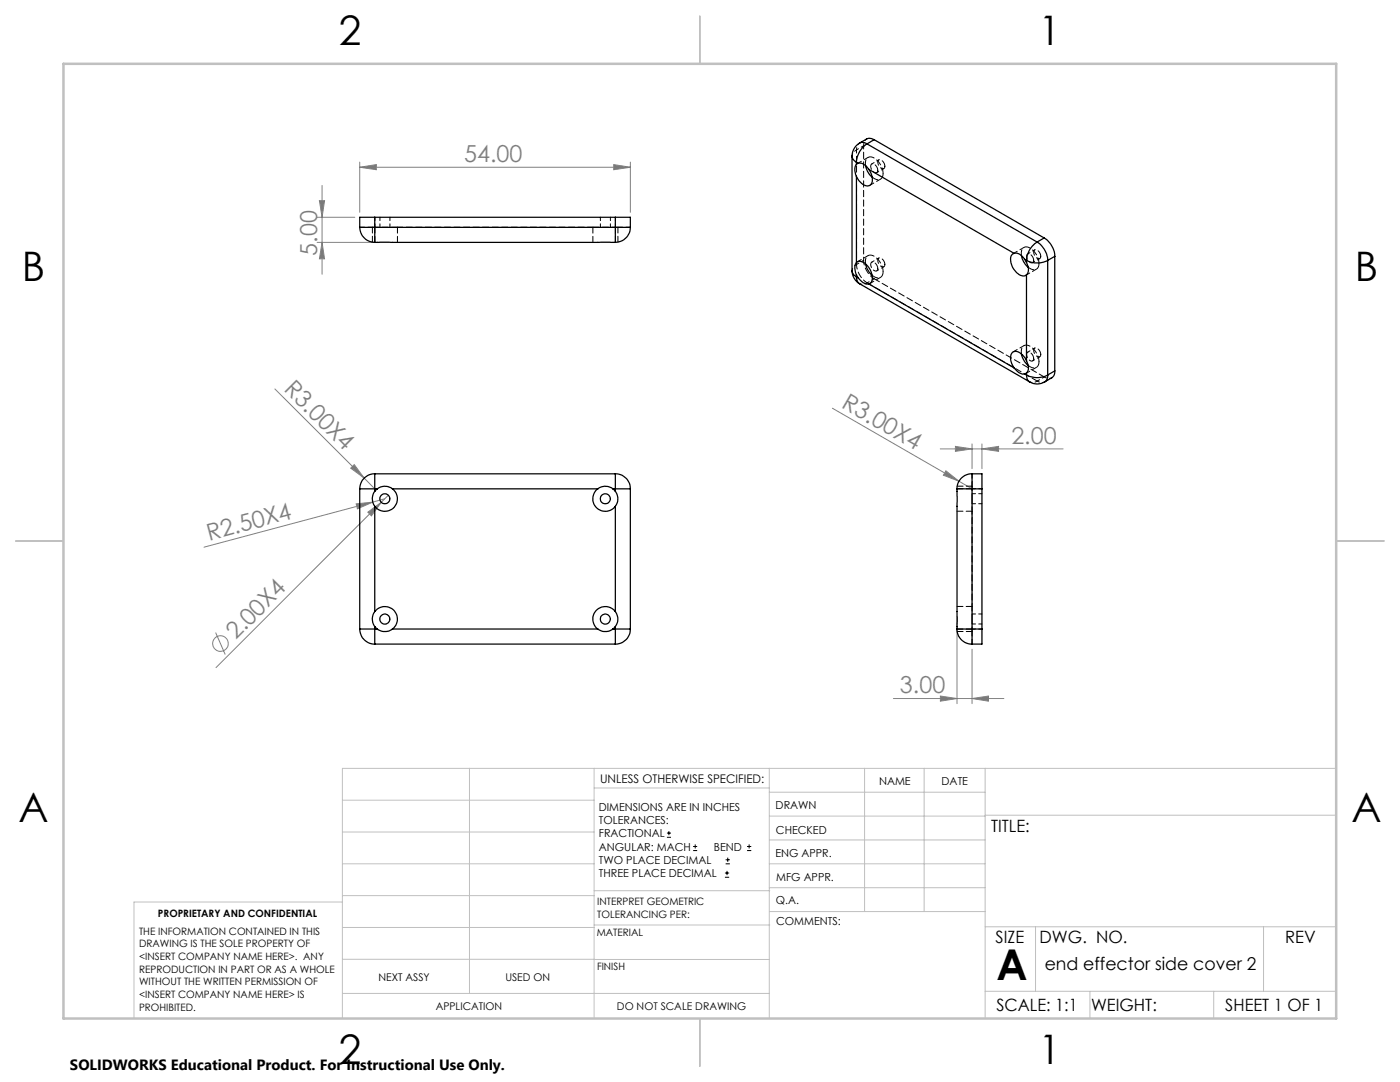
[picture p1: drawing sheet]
<svg xmlns="http://www.w3.org/2000/svg" width="279mm" height="216mm" viewBox="0 0 279 216" stroke-linecap="round" stroke-linejoin="round" font-family="sans-serif">
<g fill="none" stroke="#808080" stroke-width=".2">
<path d="M64.3 37v17.7M71.8 33.4l3.3-.6v1.1zM71.8 32.3v10.1M71.8 33.4h54M122.5 32.8l3.3 .6-3.3 .5zM125.8 32.3v10.1M63.3 43.4h7.5M63.3 48.4h14M63.7 40h1.1l-.5 3.4zM64.3 48.4l.5 3.2h-1.1zM54.9 77.6l17.8 17.8M70 93.4l.7-.7 2 2.7z"/>
<path d="M72.7 95.4l2.1 2.1M76.8 99.5l-2.4 .7M77.5 98.8l-34.4 34.4M166.1 81.5l25.3 14.5M187.6 89.6h24.6M188.8 93.9l2.6 2.1-3.1-1.2zM190.7 89.1l3.3 .5-3.3 .5zM191.4 96l2.6 1.5M194 88.6v4.9M196 89.6l3.3-.5v1zM196 88.6v4.9M71.1 100.5l3.3-.3-3.1 1.3z"/>
<path d="M73.4 102.2l2.7-2-2 2.7zM74.4 100.2l-33.7 9M43 126.2l1.9 4.4M178.3 139.4h22M187.7 138.9l3.3 .5-3.3 .5zM191 123v17.4M194 139.4l3.3-.5v1zM194 129.5v10.9"/>
<circle cx="44" cy="128.4" r="1.55"/>
</g>
<g fill="none" stroke="#000" stroke-width=".2">
<path d="M133.1 167.1h.8M133.1 166.2h.8M133.5 165.8v.9M138.3 169.7h.8M138.3 168.9h.8M138.7 168.5v.8M144.7 175h.8M144.7 174.2h.8M144.8 172.4h.9M144.8 171.6h.9M145.1 173.8v.8M145.2 171.1v.9"/>
<path d="M149.1 169.7h.8M149.1 168.9h.8M149.5 168.5v.8"/>
</g>
<g fill="none" stroke="#c0c0c0" stroke-width=".2">
<path d="M68.3 159.7h50.3M93.7 153.3v44.9M118.6 153.3v49.9M118.6 157.2h34.9M153.5 153.3v49.9M153.5 158.1h43.1M172.5 153.3v28.6M184.4 153.3v28.6M196.6 153.3v49.9M266.7 153.3h-198.4v49.9M68.3 178.7h50.3M68.3 172.4h50.3"/>
<path d="M68.3 166h50.3M68.3 180h-41.6v23.2M118.6 177.7h35M153.5 167.6h43.1M153.5 162.8h43.1M153.5 172.4h43.1M153.5 177.1h43.1M196.6 162.7h70.1M68.3 198.2h85.2M68.3 191.4l85.2 .1M68.3 185.1h50.3M118.6 184.6h35"/>
<path d="M153.6 181.9h43M196.6 197.8h70.1M196.6 184.9h70.1M206.7 184.9v12.9M217.5 197.8v5.4M242.2 197.8v5.4M252.2 184.9v12.9"/>
</g>
<path d="M139.7 3.2v9.5M3.1 107.9h9.6M266.7 107.9h9.5M139.7 203.2v9.6" fill="none" stroke="#c0c0c0" stroke-width=".25"/>
<path d="M12.7 12.7h254v190.5h-254z" fill="none" stroke="#c0c0c0" stroke-width=".5"/>
<g fill="#808080">
<path d="M70 93.4l.7-.7 2 2.7z"/>
<path d="M188.8 93.9l2.6 2.1-3.1-1.2z"/>
<path d="M71.1 100.5l3.3-.3-3.1 1.3z"/>
<path d="M73.4 102.2l2.7-2-2 2.7z"/>
<path d="M194 139.4l3.3-.5v1zM187.7 138.9l3.3 .5-3.3 .5z"/>
<path d="M71.8 33.4l3.3-.6v1.1zM122.5 32.8l3.3 .6-3.3 .5zM190.7 89.1l3.3 .5-3.3 .5zM196 89.6l3.3-.5v1z"/>
<path d="M63.7 40h1.1l-.5 3.4zM64.3 48.4l.5 3.2h-1.1z"/>
</g>
<g fill="none" stroke="#000" stroke-width=".25">
<path d="M170 31.2l.2 .5 .7 .7M170 31.2v22.8M170.9 32.8a2.42 2.42 0 0 0 0 2.4M170.9 32.4l.4 .2M170.9 32.4v.4M170.9 35.2v17.2M171.3 32.6a2.15 2.15 0 0 1 2.1 1.2M171.3 32.6l-.4 .2M171.6 28.5a3.1 3.1 0 0 0-1.6 2.7M171.6 28.5l.4-.1 1 .3M172.7 33a4 4 0 0 0 1.4 2.3M173 28.7a4.6 4.6 0 0 0-2.1 3.7"/>
<path d="M173 28.7l34 19.6M173.4 33.8a2.5 2.5 0 0 1 .3 3.1 1.8 1.8 0 0 1-2.3-.8l-.5-.9M173.4 33.8l29 16.8M174.4 27.9l-.4-.2-.8-.1-1.6 .9M174.4 27.9l-1.4 .8M174.4 27.9l34 19.6M71.8 45.4h3M71.8 45.4a3.1 3.1 0 0 0 3 3M74.8 43.4h-3v2M74.8 48.4h48M74.8 45.4v3M74.8 43.4v2"/>
<path d="M74.8 45.4h48M74.8 43.4h48M122.8 45.4h3M122.8 43.4h3v2M122.8 45.4v3M122.8 43.4v2M125.8 45.4a3 3 0 0 1-3 3M170 54a3.1 3.1 0 0 0 1.6 2.6M170 54l.2 .5 .7 .7M170.9 52.4a1.63 1.63 0 0 1 2.2 .6 3.1 3.1 0 0 1 .8 3.3l-.5 .4M170.9 52.4a2.34 2.34 0 0 0 0 2.4M170.9 54.8l.4 .7"/>
<path d="M170.9 55.2l.2 .8 .5 .6M170.9 54.8v.4M170.9 55.2l.4 .3M171.3 55.5a2.32 2.32 0 0 0 2.1 1.2M171.6 56.6l33.9 19.6M172.7 52.7a4.4 4.4 0 0 0 1.4 2.3M173.4 56.7l29 16.7M202.4 50.6a2.15 2.15 0 0 1 2.1 1.2M202.4 50.6a1.52 1.52 0 0 0-.5 2.1 2.88 2.88 0 0 0 2.6 2.3l.4-.2M203.8 51a4.3 4.3 0 0 0 1.4 2.3M204.5 51.8l.4 .6M204.5 51.8l.4 .2"/>
<path d="M204.9 52a4.8 4.8 0 0 0 4.2 0M204.9 52.4a2.1 2.1 0 0 1 0 2.4M204.9 52v.4M204.9 54.8v17.2M207 48.3a4.6 4.6 0 0 0-2.1 3.7M207 48.3a4.6 4.6 0 0 1 2.1 3.7M208.4 47.5a4.6 4.6 0 0 1 2.1 3.7M208.4 47.5l-1.4 .8M209.1 52v22.8M210.5 51.2l-1.4 .8M210.5 51.2v22.8M202.4 73.4a2.32 2.32 0 0 0 2.1 1.2"/>
<path d="M203.8 70.6a4.4 4.4 0 0 0 1.4 2.3M204.5 74.6l.4 .2M204.9 74.8a4.5 4.5 0 0 0 4.2 0M204.9 72a2.15 2.15 0 0 1 0 2.4M204.9 72a2.5 2.5 0 0 0-2.6-1.8 2.13 2.13 0 0 0-.1 2.9l.2 .3M204.9 74.4l-.4 .2M204.9 74.8l.1 .8 .5 .6M204.9 74.4v.4M205.5 76.2a2.87 2.87 0 0 0 3 0M209.1 74.8l-.2 1-.4 .4M210.5 74v.6l-.4 .6-1.6 1M210.5 74l-1.4 .8"/>
<path d="M71.8 97.5h3M71.8 97.5v28M74.8 94.5a3 3 0 0 0-3 3M74.8 94.5v3M74.8 98a2.51 2.51 0 0 0 0 3M74.8 97.5h.5M74.8 97.5v.5M74.8 94.5h48M75.3 97.5l-.5 .5M75.3 97.5a2.51 2.51 0 0 1 3 0M78.3 97.5a2.51 2.51 0 0 1 .3 3.8 2.51 2.51 0 0 1-3.8-.3M78.3 97.5h41"/>
<path d="M119.3 97.5a2.49 2.49 0 0 0-.3 3.8 2.49 2.49 0 0 0 3.8-.3M119.3 97.5a2.51 2.51 0 0 1 3 0M122.3 97.5l.5 .5M122.3 97.5h.5M122.8 94.5v3M122.8 94.5a3 3 0 0 1 3 3M122.8 97.5h3M122.8 98a2.45 2.45 0 0 1 0 3M122.8 97.5v.5M125.8 97.5v28M191 97.5h3M191 97.5v28"/>
<path d="M194 94.5v3M194 94.5h2v3M194 94.5a2.94 2.94 0 0 0-3 3M194 97.5h2M194 97.5v28M196 97.5v28M74.8 101v21M122.8 101v21M71.8 125.5h3M71.8 125.5a3 3 0 0 0 3 3M74.8 122a2.51 2.51 0 0 1 3.8-.3 2.51 2.51 0 0 1-.3 3.8M74.8 125l.5 .5"/>
<path d="M74.8 125.5v3M74.8 122a2.51 2.51 0 0 0 0 3M74.8 125.5h.5M74.8 125v.5M74.8 128.5h48M75.3 125.5a2.51 2.51 0 0 0 3 0M78.3 125.5h41M119.3 125.5a2.51 2.51 0 0 0 3 0M122.3 125.5h.5M122.8 122a2.49 2.49 0 0 0-3.8-.2 2.49 2.49 0 0 0 .3 3.7M122.8 125.5v3M122.8 125l-.5 .5"/>
<path d="M122.8 125.5h3M122.8 122a2.45 2.45 0 0 1 0 3M122.8 125v.5M125.8 125.5a2.94 2.94 0 0 1-3 3M191 125.5h3M191 125.5a2.94 2.94 0 0 0 3 3M194 125.5v3M194 125.5h2M196 125.5v3h-2"/>
<circle cx="76.8" cy="99.5" r=".99"/>
<circle cx="120.8" cy="99.5" r="1"/>
<circle cx="76.8" cy="123.5" r=".99"/>
<circle cx="120.8" cy="123.5" r="1"/>
</g>
<g fill="none" stroke="#000" stroke-width=".2" stroke-dasharray="1.3 .6">
<path d="M174.1 35.3a1.17 1.17 0 0 0 1.2 .6 1.17 1.17 0 0 0 .9-1v-.3M175.2 34a1.09 1.09 0 0 0-1.3-1.2 1.21 1.21 0 0 0 1 1.7l.3-.5M176.6 33.2a1.09 1.09 0 0 0-1.3-1.2 1.21 1.21 0 0 0 1.1 1.6l.2-.4M79.3 45.3h-5M123.3 45.3h-5M174.1 54.9a1.17 1.17 0 0 0 1.2 .6 1.17 1.17 0 0 0 .9-1v-.3M175.2 53.6a1.09 1.09 0 0 0-1.3-1.2 1.21 1.21 0 0 0 1 1.7l.3-.5M176.6 52.8a1.09 1.09 0 0 0-1.3-1.2 1.21 1.21 0 0 0 1.1 1.6l.2-.4M205.2 53.3a1.16 1.16 0 0 0 1.2 .5 1.16 1.16 0 0 0 .9-1l.1-.2M206.3 52a1.09 1.09 0 0 0-1.3-1.3 1.21 1.21 0 0 0 1.1 1.7l.2-.4M207.7 51.1a1.09 1.09 0 0 0-1.3-1.2 1.21 1.21 0 0 0 1.1 1.7l.2-.5M205.2 72.9a1.16 1.16 0 0 0 1.2 .5 1.16 1.16 0 0 0 .9-1l.1-.2"/>
<path d="M206.3 71.5a1.09 1.09 0 0 0-1.3-1.2 1.21 1.21 0 0 0 1.1 1.7l.2-.5M207.7 70.7a1.09 1.09 0 0 0-1.3-1.2 1.21 1.21 0 0 0 1.1 1.7l.2-.5"/>
</g>
<g fill="none" stroke="#000" stroke-width=".2" stroke-dasharray="1.3 .6" stroke-dashoffset=".1">
<path d="M176.2 34.6a3.3 3.3 0 0 0-2.7-3.3 1.32 1.32 0 0 0-.8 1.7M74.3 45.3v3M74.8 45.3v3M79.3 48.3v-3M118.3 45.3v3M122.8 45.3v3M123.3 48.3v-3M174.5 55.6l33.9 19.6M176.2 54.2a3.3 3.3 0 0 0-2.7-3.3 1.33 1.33 0 0 0-.7 1.7M207.4 52.6a3.3 3.3 0 0 0-2.8-3.3 1.32 1.32 0 0 0-.7 1.7M207 76l-33.9-19.6M207.4 72.2a3.3 3.3 0 0 0-2.8-3.3 1.33 1.33 0 0 0-.7 1.7"/>
<path d="M191 97.5h3M194 97h-3M191 102h3M191 126h3M194 125.5h-3M194 121h-3"/>
</g>
<g fill="none" stroke="#000" stroke-width=".2" stroke-dasharray="1.3 .6" stroke-dashoffset=".6">
<path d="M172.4 29.1v22.9M74.8 45.3v-2M75.8 43.3v2M77.8 45.3v-2M119.8 43.3v2M121.8 45.3v-2M122.8 43.3v2M170.9 52.8v-22.9M194 97.5h2M196 98.5h-2M194 100.5h2M194 124.5h2"/>
<path d="M196 125.5h-2M196 122.5h-2"/>
</g>
<path d="M118.3 45.3h-39" fill="none" stroke="#000" stroke-width=".2" stroke-dasharray="1.3 .6" stroke-dashoffset=".2"/>
<path d="M71.8 45.3h2.5M123.3 45.3h2.5M170.9 52.8a4.7 4.7 0 0 0 2.2 3.6M174.5 55.6a4.7 4.7 0 0 1-2.1-3.6M194 99.5v-2.5M194 94.5v2.5M194 102v-2.5M194 123.5v-2.5M194 126v-2.5M194 126v2.5" fill="none" stroke="#000" stroke-width=".2" stroke-dasharray="1.3 .6" stroke-dashoffset=".3"/>
<path d="M194 121v-19" fill="none" stroke="#000" stroke-width=".2" stroke-dasharray="1.3 .6" stroke-dashoffset=".7"/>
<g fill="none" stroke="#000" stroke-width=".2" stroke-dasharray="1.3 .6" stroke-dashoffset=".8">
<path d="M170.1 31.1l.2-.7 .6-.5M170.9 29.9l1.5-.8M171.6 28.5l-.5 .6-.2 .8M172.4 29.1l.1-.8 .5-.6M175 34.4l1.4-.8M175.4 31.9l-1.4 .8M170.9 52.8l-.6 .5-.2 .7M172.4 52l-1.5 .8M173.1 56.4l1.4-.8M173.1 56.4l-.8 .3-.7-.1M175 54l1.4-.8M175.4 51.5l-1.4 .8"/>
<path d="M206.1 52.4l1.4-.8M206.5 49.9l-1.4 .8M206.1 72l1.4-.8M206.5 69.5l-1.4 .8M207 76l-.8 .3-.7-.1M207 76l.8 .3 .7-.1M208.4 75.2l-1.4 .8M209.9 75.4l-.7 .1-.8-.3"/>
</g>
<path d="M173.2 31.4l-2.1 1.2M173.6 37l2.1-1.3M173.2 51l-2.1 1.2M173.6 56.6l2.1-1.3M204.3 49.4l-2.1 1.2M204.7 54.9l2.1-1.2M204.3 69l-2.1 1.2M204.7 74.5l2.1-1.2" fill="none" stroke="#000" stroke-width=".2" stroke-dasharray="1.3 .6" stroke-dashoffset=".4"/>
<text font-size="8.5" x="198.9" y="195.5">A</text>
<g font-size="8.1">
<text x="67.6" y="8.9">2</text>
<text x="207.3" y="8.9">1</text>
<text x="4.4" y="56.2">B</text>
<text x="270.4" y="56.2">B</text>
<text x="3.7" y="164.1">A</text>
<text x="269.7" y="164.1">A</text>
<text x="67.6" y="212.4">2</text>
<text x="207.3" y="212.4">1</text>
</g>
<g font-size="4.7" fill="#808080">
<text x="92.6" y="32.3">54.00</text>
<text x="63.3" y="51" transform="rotate(-90 63.3 51)">5.00</text>
<text x="56.5" y="77.8" transform="rotate(45 56.5 77.8)">R3.00X4</text>
<text x="167.8" y="81.2" transform="rotate(30 167.8 81.2)">R3.00X4</text>
<text x="201.8" y="88.5">2.00</text>
<text x="41.7" y="107.9" transform="rotate(-15 41.7 107.9)">R2.50X4</text>
<text x="47" y="127.8" transform="rotate(-45 47 127.8)">2.00X4</text>
<text x="179.6" y="138.4">3.00</text>
</g>
<text font-size="3.5" x="208.5" y="193.5">end effector side cover 2</text>
<g font-size="3.4">
<text x="197.8" y="166">TITLE:</text>
<text x="198.7" y="188.1">SIZE</text>
<text x="207.5" y="188.1">DWG. NO.</text>
<text x="256.5" y="188.2">REV</text>
<text x="198.8" y="201.7">SCALE: 1:1</text>
<text x="217.7" y="201.8">WEIGHT:</text>
<text x="244.5" y="201.7">SHEET 1 OF 1</text>
</g>
<text font-size="3" x="14" y="213.5">SOLIDWORKS Educational Product. For Instructional Use Only.</text>
<text font-size="2.4" x="119.8" y="156.2">UNLESS OTHERWISE SPECIFIED:</text>
<g font-size="2.2">
<text x="119.5" y="161.8">DIMENSIONS ARE IN INCHES</text>
<text x="154.8" y="161.4">DRAWN</text>
<text x="175.4" y="156.6">NAME</text>
<text x="187.9" y="156.7">DATE</text>
<text x="119.5" y="164.4">TOLERANCES:</text>
<text x="119.5" y="167.1">FRACTIONAL</text>
<text x="154.9" y="166.3">CHECKED</text>
<text x="119.5" y="169.7">ANGULAR: MACH</text>
<text x="119.5" y="172.4">TWO PLACE DECIMAL</text>
<text x="142.5" y="169.7">BEND</text>
<text x="154.8" y="171">ENG APPR.</text>
<text x="119.5" y="175">THREE PLACE DECIMAL</text>
<text x="154.9" y="175.7">MFG APPR.</text>
<text x="154.9" y="180.4">Q.A.</text>
<text x="154.9" y="184.6">COMMENTS:</text>
</g>
<g font-size="2.1">
<text x="75.5" y="195.7">NEXT ASSY</text>
<text x="100.9" y="195.7">USED ON</text>
<text x="86.9" y="201.5">APPLICATION</text>
<text x="123.1" y="201.6">DO NOT SCALE DRAWING</text>
</g>
<g font-size="2">
<text x="31.5" y="182.9">PROPRIETARY AND CONFIDENTIAL</text>
<text x="119.2" y="180.6">INTERPRET GEOMETRIC</text>
<text x="119.2" y="183.1">TOLERANCING PER:</text>
<text x="27.8" y="186.5">THE INFORMATION CONTAINED IN THIS</text>
<text x="27.8" y="189">DRAWING IS THE SOLE PROPERTY OF</text>
<text x="27.8" y="191.6">&lt;INSERT COMPANY NAME HERE&gt;. ANY</text>
<text x="119.1" y="186.7">MATERIAL</text>
<text x="27.8" y="194.1">REPRODUCTION IN PART OR AS A WHOLE</text>
<text x="27.8" y="196.6">WITHOUT THE WRITTEN PERMISSION OF</text>
<text x="119.1" y="193.5">FINISH</text>
<text x="27.8" y="199.1">&lt;INSERT COMPANY NAME HERE&gt; IS</text>
<text x="27.8" y="201.7">PROHIBITED.</text>
</g>
</svg>
